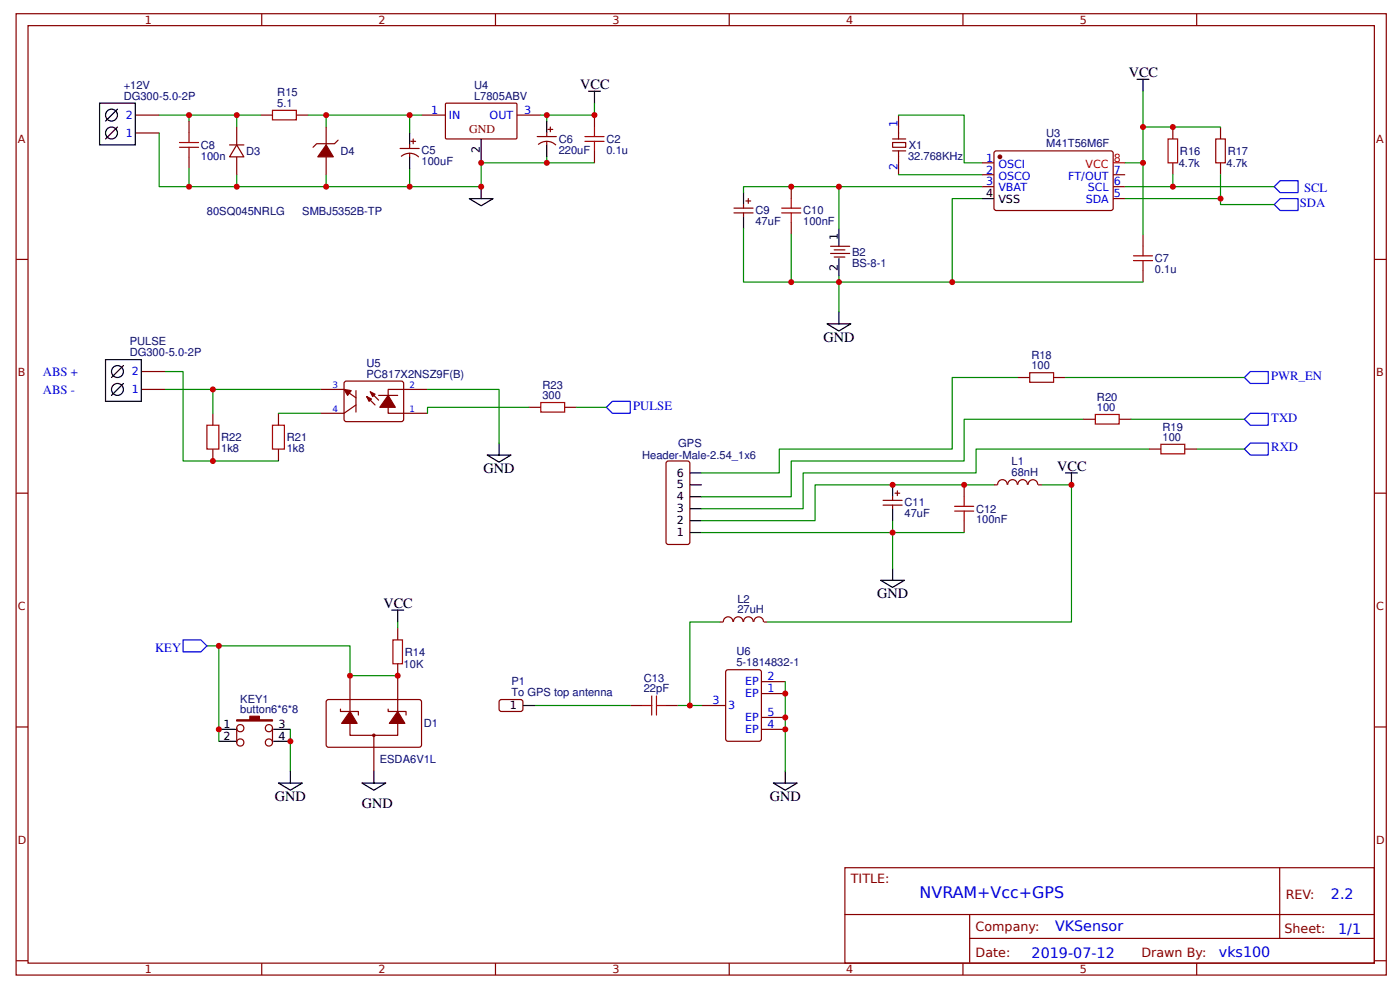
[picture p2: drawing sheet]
<svg xmlns="http://www.w3.org/2000/svg" width="311mm" height="219mm" viewBox="0 0 311 219" stroke-linecap="round" stroke-linejoin="round" font-family="sans-serif">
<g fill="none" stroke="#800" stroke-width=".26">
<path d="M3.6 3h304v213.3h-304zM6.2 5.7h298.7v208h-298.7zM58.1 3v2.7M109.9 3v2.7M161.8 3v2.7M213.7 3v2.7M265.5 3v2.7M30 25.5h5.3M30 29.5h5.3M41.9 26.9v2.6M41.9 34.8v2.6M50.9 32.1h3.2"/>
<path d="M52.5 32.1l1.6 2.7h-3.2zM52.5 28.2v3.9M52.5 34.8v4M57.8 25.5h2.7M65.7 25.5h2.7M72.4 28.2v3.9M72.4 34.8v4M75 31.1l-.8 .8h-4l-.7 .8M88.8 32.9h4.2M89 34.7a2.85 2.85 0 0 1 3.9 .2M90.9 32.1v.8M90.9 34v.8"/>
<path d="M91.1 31.4h1.1M91.7 30.8v1.1M93.5 25.5h5.3M99 22.9h15.6l.1 .3v7.5l-.3 .1h-15.4l-.2-.2v-7.4zM114.7 25.5h5.3M119.2 30.3h4.2M119.4 32.1a2.85 2.85 0 0 1 3.9 .1M121.3 29.5v.8M121.3 31.4v.7M121.6 28.7h1M122.1 28.2v1M131.9 25.5v2.7"/>
<path d="M131.9 33.5v2.6M198 31.6h3v1.1h-3zM198 33.5h3M198 30.8h3M199.4 25.5v5.3M199.4 33.5v5.3M217.9 36.1h2.6M217.9 38.8h2.6M220.6 33.7l.5-.2h25.6l.3 .5-.1 12.4-.4 .3-25.7-.1-.3-.4zM247 38.8h2.6M260.2 28.2v2.6M260.2 36.1v2.7"/>
<path d="M270.8 28.2v2.6M270.8 36.1v2.7M3.6 57.5h2.6M162.9 46.2h4.2M162.9 47.2h4.2M165 45.4v.8M165 47.2v.8M165.5 44.6h1.1M166 44.1v1M175.6 41.4v2.7M175.6 49.3v2.7M184.3 54.6h4.2"/>
<path d="M184.3 56.2h4.2M185.1 55.4h2.4M185.1 57h2.4M217.9 41.4h2.6M247 41.4h2.6M247 44.1h2.6M253.6 52v2.6M253.6 59.9v2.7M304.9 57.5h2.7M31.4 86.4h5.2M31.4 82.4h5.2M47.2 91.7v2.6"/>
<path d="M47.2 99.6v2.7M61.8 91.7v2.6M61.8 99.6v2.7M71 86.4h5.3l2.7 1.8M76.6 84.6h12.7l.3 .5-.1 8.2-.5 .2h-12.4l-.3-.5v-7.9zM79 89.8l-2.7 1.9h-5.3M79 86.7v4.7M81.4 88l1.8 1.8M82.2 86.9l1.8 1.9M84 87.7h4.2M94.9 86.4h-8.8v5.3h8.8M117.3 90.4h2.7"/>
<path d="M125.3 90.4h2.6M225.8 83.7h2.7M233.8 83.7h2.6M240.4 93h2.6M248.3 93h2.7M254.9 99.6h2.7M262.9 99.6h2.6M3.6 109.4h2.6M148 102.3h4.5l.5 .2 .1 .3v17.5l-.1 .2-.5 .3h-4.2l-.3-.1-.2-.4v-17.5zM195.9 111h4.3M195.9 112.1h4.3M198 110.2v.8"/>
<path d="M198 112.1v.7M198.6 109.4h1M199.1 108.9v1M213.9 107.6v2.6M213.9 115.5v2.6M220.5 107.6h.8M221.4 107.5a1.06 1.06 0 0 1 1-1.1 1.06 1.06 0 0 1 1.1 1.1M223.6 107.5a1.06 1.06 0 0 1 1.1-1.1 1.06 1.06 0 0 1 1 1.1M225.8 107.5a1.06 1.06 0 0 1 1.1-1.1 1.06 1.06 0 0 1 1 1.1M228.1 107.5a1.06 1.06 0 0 1 1.1-1.1 1.06 1.06 0 0 1 1 1.1M230.3 107.6h.8M304.9 109.4h2.7"/>
<path d="M88.2 139.3v2.6M159.7 138h.8M160.5 138a1.06 1.06 0 0 1 1.1-1.2 1.06 1.06 0 0 1 1 1.2M162.7 138a1.06 1.06 0 0 1 1.1-1.2 1.06 1.06 0 0 1 1.1 1.2M165 138a1.06 1.06 0 0 1 1-1.2 1.06 1.06 0 0 1 1.1 1.2M167.3 138a1.06 1.06 0 0 1 1-1.2 1.06 1.06 0 0 1 1.1 1.2M169.5 138h.8M72.6 155.3h20.7l.2 .4v9.8l-.5 .3-20.4-.1-.2-.5v-9.5zM75.5 157.3v.5h4v.8M77.7 149.9v7.9M86.1 157.3v.5h4v.8M88.2 147.2v10.6"/>
<path d="M110.8 155.4l.5-.2 4.5 .1 .2 .4-.1 1.9-.4 .2h-4.5l-.3-.5zM139.8 156.5h2.7M147.8 156.5h2.6M155.7 156.5h5.3M161.3 148.6h7.1l.5 .2v15.1l-.2 .5h-7.2l-.4-.2-.1-15.1zM168.9 153.9h5.3M168.9 151.2h5.3M168.9 159.1h5.3M3.6 161.3h2.6M52.5 161.5v3.2M60.5 161.5v3.2M77.7 160.5v2.6h10.5v-2.6"/>
<path d="M82.9 163.1v8M168.9 161.8h5.3M304.9 161.3h2.7M187.5 192.5h117.4v21.2h-117.4zM283.9 192.5v15.7M3.6 213.1h2.6M58.1 213.7v2.6M109.9 213.7v2.6M161.8 213.7v2.6M187.5 202.9h117.3M213.7 213.7v2.6M215.1 208.2h89.7"/>
<path d="M215.1 202.9v10.6M265.5 213.7v2.6M304.9 213.1h2.7"/>
<circle cx="53.3" cy="161.5" r=".8"/>
<circle cx="53.3" cy="164.7" r=".8"/>
<circle cx="59.7" cy="161.5" r=".8"/>
<circle cx="59.7" cy="164.7" r=".8"/>
<circle cx="82.9" cy="163.1" r=".26"/>
</g>
<g fill="#800" stroke="#800" stroke-width=".26">
<path d="M76.3 86.4l1.6 .3-.8 1z"/>
<path d="M82.2 86.9l1 .5-.5 .6z"/>
<path d="M81.4 88l1 .5-.5 .5z"/>
<path d="M86.1 87.7l1.6 2.7h-3.4z"/>
<path d="M88.2 157.8l1.6 2.7h-3.4z"/>
<path d="M77.7 157.8l1.5 2.7h-3.4z"/>
<path d="M52.5 159.7h2.9v-.8h2.1v.8h3v.2h-8z"/>
<path d="M72.4 32.1l1.6 2.7h-3.5z"/>
<circle cx="221.9" cy="34.8" r=".4"/>
</g>
<g fill="none" stroke="#000" stroke-width=".26">
<path d="M252.3 17.6h2.6M253.6 17.6v2.6M22.1 22.9h7.9v9.2h-7.9zM26.1 28.2l-2.7 2.6M26.1 24.2l-2.7 2.7M90.9 29.5v2.6M90.9 34.8v2.6M106.8 30.8v5.3M121.3 26.9v2.6M121.3 32.1v2.7M130.6 20.2h2.6M131.9 20.2v2.7"/>
<path d="M104.1 44.1h5.3l-2.6 1.5zM106.8 41.4v2.7M165 42.7v2.7M165 48v2.7M186.1 50.7v3.9M186.1 57.3v4M217.9 44.1h2.6M23.4 79.8h8v9.2h-8zM183.5 71.8h5.3l-2.7 1.6zM186.1 69.2v2.6M27.4 85.1l-2.7 2.6M27.4 81.1l-2.7 2.6"/>
<path d="M110.7 98.3v2.6M108.1 100.9h5.3l-2.7 1.6zM153.1 118.1h2.6M153.1 115.5h2.6M153.1 112.8h2.6M153.1 110.2h2.6M153.1 107.6h2.6M153.1 104.9h2.6M198 107.6v2.6M198 112.8v2.7M236.4 104.9h2.7M237.7 104.9v2.7"/>
<path d="M86.9 135.3h2.7M88.2 135.3v2.7M195.4 128.7h5.3l-2.7 1.6zM198 126.1v2.6M116 156.5h2.7M48.6 161.8h3.7M48.6 164.4h3.7M60.7 161.8h3.7M60.7 164.4h3.7M61.8 173.7h5.3l-2.7 1.6zM64.4 171.1v2.6M80.3 173.7h5.3l-2.7 1.6z"/>
<path d="M82.9 171.1v2.6M171.6 173.7h5.3l-2.7 1.6zM174.2 171.1v2.6"/>
<circle cx="24.7" cy="25.5" r="1.32"/>
<circle cx="24.7" cy="29.5" r="1.32"/>
<circle cx="26.1" cy="82.4" r="1.32"/>
<circle cx="26.1" cy="86.4" r="1.32"/>
</g>
<path d="M247 36.1h2.6" fill="none" stroke="#f00" stroke-width=".26"/>
<g fill="none" stroke="#080" stroke-width=".26">
<path d="M35.3 29.5v11.9h55.6M35.3 25.5h22.5M41.9 25.5v1.4M41.9 37.4v4M52.5 25.5v2.7M52.5 38.8v2.6M68.4 25.5h25.1M72.4 25.5v2.7M72.4 38.8v2.6M90.9 25.5v4M90.9 37.4v4M121.3 25.5v1.4"/>
<path d="M121.3 34.8v1.3M131.9 36.1h-25.1v5.3h-15.9M131.9 22.9v2.6h-11.9M199.4 25.5h14.5v10.6h4M199.4 38.8h18.5M249.6 36.1h4v15.9M253.6 20.2v8h17.2M253.6 28.2v7.9M260.2 38.8v2.6M270.8 38.8v5.3h-21.2M165 50.7v11.9h10.6M175.6 52v10.6h10.5v6.6"/>
<path d="M186.1 41.4h-21.1v1.3M217.9 41.4h-31.8v9.3M217.9 44.1h-6.6v18.5h-25.2v-1.3M249.6 41.4h33.1M270.8 44.1v1.3h11.9M211.3 62.6h42.3M36.6 82.4h4v19.9h21.2M36.6 86.4h34.4M47.2 86.4v5.3M61.8 91.7h9.2M94.9 86.4h15.8v11.9M117.3 90.4h-22.4v1.3"/>
<path d="M127.9 90.4h6.6M225.8 83.7h-14.5v15.9h-38.4v5.3h-17.2M236.4 83.7h39.7M240.4 93h-26.5v9.3h-38.3v7.9h-19.9M251 93h25.1M254.9 99.6h-38.3v5.3h-38.4v7.9h-22.5M265.5 99.6h10.6M198 115.5v2.6h-42.3M213.9 118.1h-15.9v8M220.5 107.6h-39.7v7.9h-25.1M231.1 107.6h6.6v30.4h-67.4M88.2 138v1.3"/>
<path d="M159.7 138h-6.6v18.5M45.9 143.3h31.8v6.6h10.5M48.6 143.3v21.1M118.7 156.5h21.1M150.4 156.5h5.3M174.2 151.2v19.9M64.4 161.8v9.3"/>
</g>
<g fill="none" stroke="#a00000" stroke-width=".26">
<path d="M39.8 32.7h4.3M39.8 31.6h4.3M41.9 29.5v2.1M41.9 32.7v2.1M60.5 24.5h5.2v2.1h-5.2zM129.8 31.4h4.2M129.8 30.3h4.2M131.9 28.2v2.1M131.9 31.4v2.1M259.2 30.8h2.1v5.3h-2.1zM269.7 30.8h2.2v5.3h-2.2zM173.4 47.2h4.3"/>
<path d="M173.4 46.2h4.3M175.6 44.1v2.1M175.6 47.2v2.1M251.5 57.8h4.2M251.5 56.8h4.2M253.6 54.6v2.2M253.6 57.8v2.1M45.9 94.3h2.7v5.3h-2.7zM60.5 94.3h2.6v5.3h-2.6zM120 89.3h5.3v2.1h-5.3zM228.5 82.7h5.3v2.1h-5.3zM243 91.9h5.3v2.2h-5.3z"/>
<path d="M257.6 98.6h5.3v2.1h-5.3zM211.8 113.4h4.2M211.8 112.3h4.2M213.9 110.2v2.1M213.9 113.4v2.1M87.2 141.9h2.1v5.3h-2.1zM142.5 156.5h2.1M144.6 154.4v4.2M145.7 154.4v4.2M145.7 156.5h2.1"/>
</g>
<path d="M284 44.1h4v2.6h-4l-1.3-1.3zM284 40.1h4v2.6h-4l-1.3-1.3zM134.5 90.4l1.4-1.4h3.9v2.7h-3.9zM276.1 83.7l1.3-1.3h4v2.7h-4zM276.1 93l1.3-1.3h4v2.6h-4zM276.1 99.6l1.3-1.3h4v2.6h-4zM40.6 141.9h4l1.3 1.4-1.3 1.3h-4z" fill="none" stroke="#00f" stroke-width=".26"/>
<g fill="#c00">
<circle cx="198" cy="107.6" r=".66"/>
<circle cx="47.2" cy="86.4" r=".66"/>
<circle cx="47.2" cy="102.3" r=".66"/>
<circle cx="213.9" cy="107.6" r=".66"/>
<circle cx="175.6" cy="62.6" r=".66"/>
<circle cx="186.1" cy="62.6" r=".66"/>
<circle cx="253.6" cy="36.1" r=".66"/>
<circle cx="253.6" cy="28.2" r=".66"/>
<circle cx="131.9" cy="25.5" r=".66"/>
<circle cx="121.3" cy="25.5" r=".66"/>
<circle cx="72.4" cy="41.4" r=".66"/>
<circle cx="52.5" cy="41.4" r=".66"/>
<circle cx="41.9" cy="25.5" r=".66"/>
<circle cx="121.3" cy="36.1" r=".66"/>
<circle cx="106.8" cy="41.4" r=".66"/>
<circle cx="106.8" cy="36.1" r=".66"/>
<circle cx="90.9" cy="25.5" r=".66"/>
<circle cx="90.9" cy="41.4" r=".66"/>
<circle cx="41.9" cy="41.4" r=".66"/>
<circle cx="52.5" cy="25.5" r=".66"/>
<circle cx="72.4" cy="25.5" r=".66"/>
<circle cx="260.2" cy="41.4" r=".66"/>
<circle cx="270.8" cy="44.1" r=".66"/>
<circle cx="260.2" cy="28.2" r=".66"/>
<circle cx="211.3" cy="62.6" r=".66"/>
<circle cx="175.6" cy="41.4" r=".66"/>
<circle cx="186.1" cy="41.4" r=".66"/>
<circle cx="198" cy="118.1" r=".66"/>
<circle cx="64.4" cy="164.4" r=".66"/>
<circle cx="88.2" cy="149.9" r=".66"/>
<circle cx="77.7" cy="149.9" r=".66"/>
<circle cx="48.6" cy="161.8" r=".66"/>
<circle cx="48.6" cy="143.3" r=".66"/>
<circle cx="174.2" cy="159.1" r=".66"/>
<circle cx="174.2" cy="161.8" r=".66"/>
<circle cx="174.2" cy="153.9" r=".66"/>
<circle cx="153.1" cy="156.5" r=".66"/>
<circle cx="237.7" cy="107.6" r=".66"/>
</g>
<text font-size="3.5" fill="#00f" x="204" y="199.3">NVRAM+Vcc+GPS</text>
<g font-size="3.2">
<text x="250.4" y="17.1">VCC</text>
<text x="128.7" y="19.7">VCC</text>
<text x="182.7" y="75.8">GND</text>
<text x="107.3" y="104.9">GND</text>
<text x="234.6" y="104.4">VCC</text>
<text x="85.1" y="134.8">VCC</text>
<text x="194.6" y="132.7">GND</text>
<text x="61" y="177.7">GND</text>
<text x="80.3" y="179.3">GND</text>
<text x="170.8" y="177.7">GND</text>
</g>
<g font-size="3.2" fill="#00f">
<text x="295.3" y="199.4">2.2</text>
<text x="234.1" y="206.6">VKSensor</text>
<text x="296.9" y="207.2">1/1</text>
<text x="228.9" y="212.5">2019-07-12</text>
<text x="270.4" y="212.4">vks100</text>
</g>
<g font-size="2.8" fill="#00f">
<text x="288.4" y="45.9">SDA</text>
<text x="289.3" y="42.5">SCL</text>
<text x="9.5" y="83.3">ABS +</text>
<text x="9.5" y="87.3">ABS -</text>
<text x="282.1" y="84.3">PWR_EN</text>
<text x="140.5" y="90.9">PULSE</text>
<text x="282.1" y="93.5">TXD</text>
<text x="282.1" y="100.1">RXD</text>
<text x="34.4" y="144.6">KEY</text>
</g>
<g font-size="2.8" fill="#800">
<text x="188.8" y="195.9">TITLE:</text>
<text x="285.3" y="199.4">REV:</text>
<text x="216.5" y="206.6">Company:</text>
<text x="285" y="207">Sheet:</text>
<text x="216.5" y="212.3">Date:</text>
<text x="253.2" y="212.4">Drawn By:</text>
</g>
<text font-size="2.6" fill="#800" x="104.1" y="29.5">GND</text>
<g font-size="2.5" fill="#800">
<text x="32.1" y="5.3">1</text>
<text x="84" y="5.3">2</text>
<text x="135.9" y="5.3">3</text>
<text x="187.7" y="5.3">4</text>
<text x="239.6" y="5.3">5</text>
<text x="4" y="31.6">A</text>
<text x="305.3" y="31.6">A</text>
<text x="4" y="83.5">B</text>
<text x="305.3" y="83.5">B</text>
<text x="4" y="135.3">C</text>
<text x="305.3" y="135.3">C</text>
<text x="4" y="187.2">D</text>
<text x="305.3" y="187.2">D</text>
<text x="32.1" y="215.9">1</text>
<text x="84" y="215.9">2</text>
<text x="135.9" y="215.9">3</text>
<text x="187.7" y="215.9">4</text>
<text x="239.6" y="215.9">5</text>
</g>
<g font-size="2.5" fill="#000080">
<text x="27.5" y="22.1">DG300-5.0-2P</text>
<text x="27.5" y="19.7">+12V</text>
<text x="61.5" y="23.7">5.1</text>
<text x="61.5" y="21.3">R15</text>
<text x="105.2" y="22.1">L7805ABV</text>
<text x="105.2" y="19.7">U4</text>
<text x="44.6" y="35.4">100n</text>
<text x="44.6" y="33">C8</text>
<text x="54.6" y="34.3">D3</text>
<text x="75.5" y="34.3">D4</text>
<text x="93.5" y="34.3">C5</text>
<text x="124" y="34.1">220uF</text>
<text x="124" y="31.7">C6</text>
<text x="134.5" y="34.1">0.1u</text>
<text x="134.5" y="31.7">C2</text>
<text x="201.5" y="35.4">32.768KHz</text>
<text x="201.6" y="33">X1</text>
<text x="232.1" y="32.7">M41T56M6F</text>
<text x="232.1" y="30.3">U3</text>
<text x="261.8" y="34.3">R16</text>
<text x="272.4" y="34.3">R17</text>
<text x="93.5" y="36.6">100uF</text>
<text x="261.5" y="37">4.7k</text>
<text x="272.1" y="37">4.7k</text>
<text x="45.9" y="47.6">80SQ045NRLG</text>
<text x="67.1" y="47.6">SMBJ5352B-TP</text>
<text x="167.6" y="47.5">C9</text>
<text x="178.2" y="47.5">C10</text>
<text x="167.6" y="49.9">47uF</text>
<text x="178.2" y="50">100nF</text>
<text x="189" y="59.1">BS-8-1</text>
<text x="189" y="56.8">B2</text>
<text x="256.2" y="58.1">C7</text>
<text x="256.2" y="60.5">0.1u</text>
<text x="28.8" y="76.6">PULSE</text>
<text x="28.8" y="79">DG300-5.0-2P</text>
<text x="81.3" y="83.7">PC817X2NSZ9F(B)</text>
<text x="81.3" y="81.4">U5</text>
<text x="228.8" y="81.9">100</text>
<text x="228.8" y="79.7">R18</text>
<text x="120.4" y="88.5">300</text>
<text x="120.4" y="86.3">R23</text>
<text x="243.4" y="88.9">R20</text>
<text x="243.4" y="91.1">100</text>
<text x="257.9" y="95.6">R19</text>
<text x="49.1" y="100.2">1k8</text>
<text x="49.1" y="97.8">R22</text>
<text x="63.6" y="100.2">1k8</text>
<text x="63.6" y="97.8">R21</text>
<text x="142.5" y="101.9">Header-Male-2.54_1x6</text>
<text x="150.5" y="99.1">GPS</text>
<text x="257.9" y="97.8">100</text>
<text x="224.4" y="105.6">68nH</text>
<text x="224.4" y="103.2">L1</text>
<text x="200.7" y="112.3">C11</text>
<text x="216.6" y="113.7">C12</text>
<text x="200.7" y="114.7">47uF</text>
<text x="216.6" y="116.1">100nF</text>
<text x="163.6" y="136">27uH</text>
<text x="163.6" y="133.7">L2</text>
<text x="89.6" y="148.1">10K</text>
<text x="89.8" y="145.4">R14</text>
<text x="163.4" y="147.8">5-1814832-1</text>
<text x="163.4" y="145.4">U6</text>
<text x="53.3" y="155.9">KEY1</text>
<text x="113.5" y="154.4">To GPS top antenna</text>
<text x="113.5" y="152">P1</text>
<text x="142.8" y="153.6">22pF</text>
<text x="142.8" y="151.4">C13</text>
<text x="53.3" y="158.1">button6*6*8</text>
<text x="94.1" y="161.3">D1</text>
<text x="84.3" y="169.3">ESDA6V1L</text>
</g>
<g font-size="2.5" fill="#00f">
<text x="27.9" y="26.3">2</text>
<text x="95.7" y="25.3">1</text>
<text x="99.6" y="26.3">IN</text>
<text x="108.6" y="26.3">OUT</text>
<text x="116.3" y="25.3">3</text>
<text x="199.1" y="28.2" transform="rotate(-90 199.1 28.2)">1</text>
<text x="27.9" y="30.3">1</text>
<text x="218.8" y="35.9">1</text>
<text x="199.1" y="37.7" transform="rotate(-90 199.1 37.7)">2</text>
<text x="218.8" y="38.5">2</text>
<text x="218.8" y="41.1">3</text>
<text x="221.5" y="37.2">OSCI</text>
<text x="221.5" y="39.8">OSCO</text>
<text x="237" y="39.8">FT/OUT</text>
<text x="247.1" y="41.1">6</text>
<text x="247.1" y="38.5">7</text>
<text x="221.5" y="42.5">VBAT</text>
<text x="240.9" y="45.1">SDA</text>
<text x="241.3" y="42.5">SCL</text>
<text x="247.1" y="43.8">5</text>
<text x="29.3" y="83.2">2</text>
<text x="29.3" y="87.2">1</text>
<text x="165.4" y="154.6">EP</text>
<text x="165.4" y="152">EP</text>
<text x="170.3" y="153.6">1</text>
<text x="170.3" y="150.9">2</text>
<text x="158.1" y="156.2">3</text>
<text x="161.5" y="157.3">3</text>
<text x="165.4" y="159.9">EP</text>
<text x="170.3" y="161.5">4</text>
<text x="170.3" y="158.9">5</text>
<text x="165.4" y="162.6">EP</text>
</g>
<g font-size="2.5">
<text x="106.5" y="34" transform="rotate(-90 106.5 34)">2</text>
<text x="218.8" y="43.8">4</text>
<text x="221.5" y="45.1">VSS</text>
<text x="185.9" y="53.3" transform="rotate(-90 185.9 53.3)">1</text>
<text x="185.9" y="60.2" transform="rotate(-90 185.9 60.2)">2</text>
<text x="150.2" y="105.7">6</text>
<text x="150.2" y="113.6">3</text>
<text x="150.2" y="111">4</text>
<text x="150.2" y="108.3">5</text>
<text x="150.2" y="118.9">1</text>
<text x="150.2" y="116.3">2</text>
<text x="49.6" y="161.5">1</text>
<text x="61.8" y="161.5">3</text>
<text x="113.1" y="157.3">1</text>
<text x="49.6" y="164.2">2</text>
<text x="61.8" y="164.2">4</text>
</g>
<g font-size="2.5" fill="#f00">
<text x="247.1" y="35.9">8</text>
<text x="240.9" y="37.2">VCC</text>
</g>
<g font-size="1.9" fill="#00f">
<text x="73.8" y="86.1">3</text>
<text x="90.9" y="86.1">2</text>
<text x="73.8" y="91.4">4</text>
<text x="90.9" y="91.4">1</text>
</g>
</svg>
